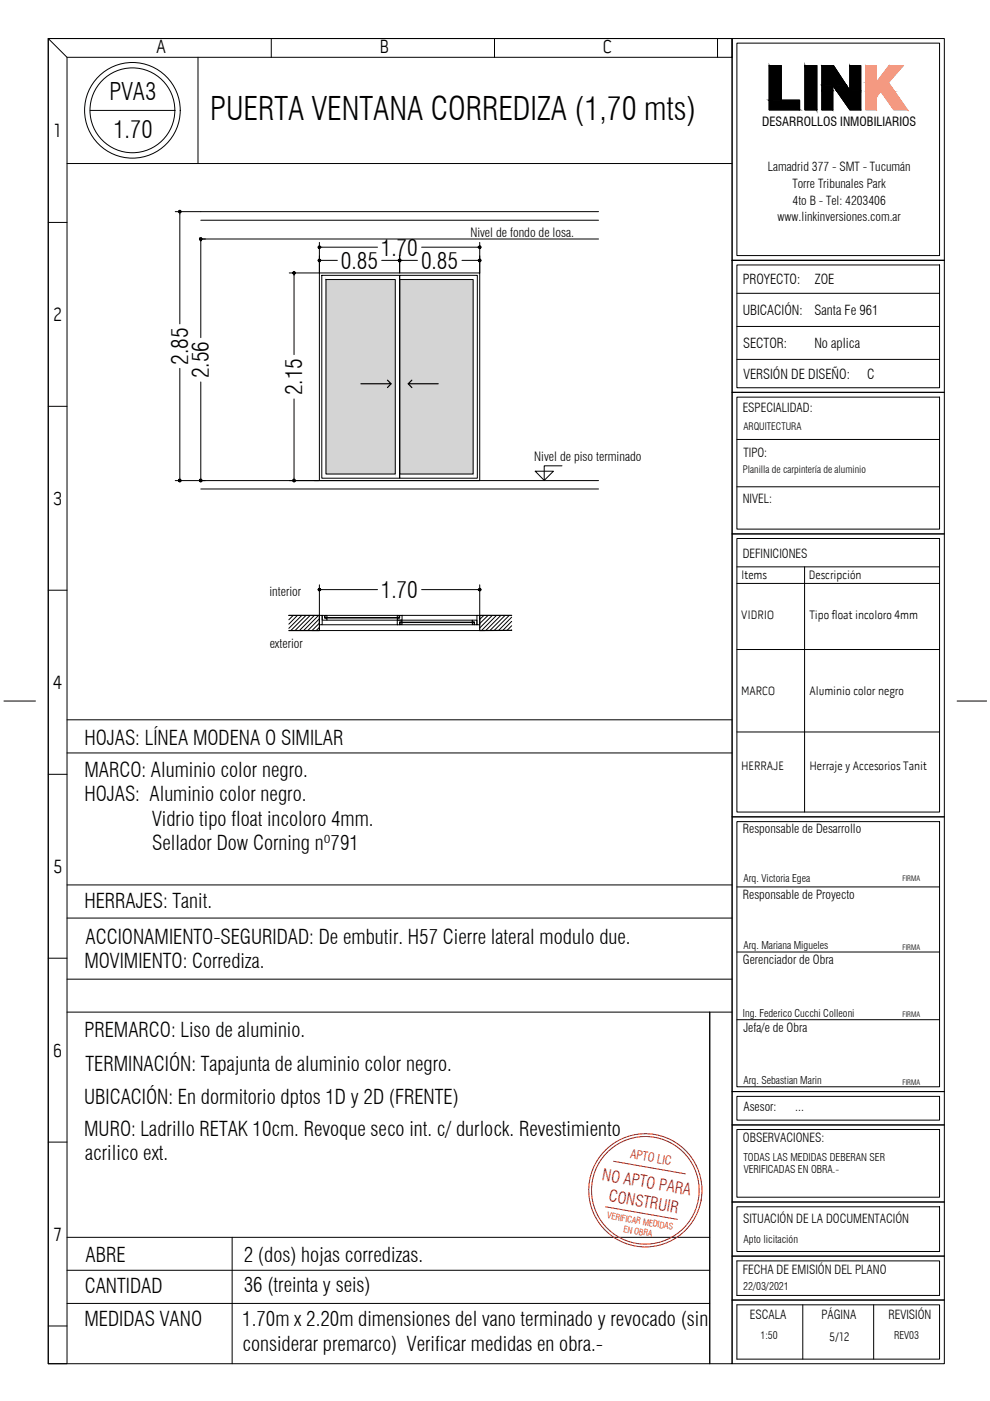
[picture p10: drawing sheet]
<svg xmlns="http://www.w3.org/2000/svg" width="210mm" height="297mm" viewBox="0 0 210 297" stroke-linecap="round" stroke-linejoin="round" font-family="sans-serif">
<!-- layer: A-MOBILIARIO -->
<g fill="#d4d4d4" stroke="#d4d4d4" stroke-width=".21">
<path d="M84.7 59.3l15.6 41.2v-41.2zM84.7 59.3l15.6 41.2h-15.6z"/>
<path d="M69.1 59.3l14.7 41.2v-41.2zM69.1 59.3l14.7 41.2h-14.7z"/>
</g>
<g fill="none" stroke="#000" stroke-width=".21">
<path d="M10.2 8.2v280.9h4v-277M10.2 8.2h145v280.9h-145zM10.2 8.2h145v3.9h-141zM42 12.1v22.6M57.5 8.2v3.9M104.8 8.2v3.9M152.1 8.2v3.9M155.2 8.2h45v280.9h-45zM156.2 9.1h43v45.1h-43zM14.2 34.7h141M10.2 47.2h4M155.2 55.2h45"/>
<path d="M156.2 56.2h43v26h-43zM200.2 55.2h-45h45M156.2 76.2h43M156.2 69.2h43M156.2 62.2h43M10.2 86.1h4M155.2 83.2h45M156.2 84.2h43v28h-43zM156.2 93.2h43M155.2 113.2h45M156.2 114.2h43v58h-43zM156.2 103.2h43"/>
<path d="M10.2 125.1h4M156.2 120.2h43M156.2 137.7h43M156.2 123.7h43M170.6 120.2v52M.8 148.6h6.7M14.2 152.6h141M14.2 159.6h141M156.2 155.2h43M202.9 148.6h6.3M10.2 164.2h4M155.2 173.2h45"/>
<path d="M156.2 174.2h43v56.2h-43zM14.2 187.6h141M14.2 194.6h141M156.2 188h43M10.2 203.2h4M14.2 207.6h141M14.2 214.6h141M150.5 214.6v74.5M156.2 201.8h43M156.2 216.2h43M155.2 238.5h45M155.2 231.4h45"/>
<path d="M156.2 239.5h43v14.3h-43zM156.2 232.5h43v5h-43zM10.2 242.1h4M155.2 254.8h45M156.2 255.9h43v9.4h-43zM14.2 262.3h136.3M14.2 269.3h136.3M14.2 276.4h136.3M49.2 262.3v26.8M155.2 266.3h45M155.2 275.6h45M156.2 267.3h43v7.4h-43z"/>
<path d="M156.2 276.6h43v11.6h-43zM170.2 276.6v11.6M185.2 276.6v11.6M10.2 281.1h4"/>
</g>
<!-- layer: LINK MARCA -->
<g fill="#f49a7c" stroke="#f49a7c" stroke-width=".21">
<path d="M188.5 13.9l-.1 3.5 3.1-3.5zM188.5 13.9l-.1 3.5h-2.6z"/>
<path d="M183.6 13.9l2.2 3.5v-3.5zM183.6 13.9l2.2 3.5h-2.2z"/>
<path d="M183.6 17.4h4.8zM183.6 17.4l4.8 .1z"/>
<path d="M183.6 17.5l6.1 1.9-1.3-1.9zM183.6 17.5l6.1 1.9h-6.1z"/>
<path d="M183.6 19.4l2.2 1.1 1-1.1zM183.6 19.4l2.2 1.1h-2.2z"/>
<path d="M186.8 19.4l5.6 3.9-2.7-3.9zM186.8 19.4l5.6 3.9h-2.9z"/>
<path d="M183.6 20.5l2.2 2.8v-2.8zM183.6 20.5l2.2 2.8h-2.2z"/>
</g>
<path d="M183.6 13.9h2.2v3.5l2.7-3.5h3l-3.1 3.6 4 5.8h-2.9l-2.7-3.9-1 1.1v2.8h-2.2z" fill="none" stroke="#f49a7c" stroke-width=".21"/>
<path d="M163.1 13.9h2.5v7.4h3.9v2h-6.4zM170.7 13.9h2.5v9.4h-2.5zM174.3 13.9h2.4l3.5 5.3v-5.3h2.3v9.4h-2.3l-3.6-5.2v5.2h-2.3z" fill="none" stroke="#000" stroke-width=".21"/>
<g fill="#000" stroke="#000" stroke-width=".21">
<path d="M163.1 13.9l2.5 7.4v-7.4zM163.1 13.9l2.5 7.4h-2.5z"/>
<path d="M170.7 13.9l2.5 9.4v-9.4zM170.7 13.9l2.5 9.4h-2.5z"/>
<path d="M174.3 18.1l2.3 1.1v-1.1zM174.3 18.1l2.3 1.1h-2.3z"/>
<path d="M174.3 19.2l2.3 4.1v-4.1zM174.3 19.2l2.3 4.1h-2.3z"/>
<path d="M174.3 13.9l5.1 4.2-2.7-4.2zM174.3 13.9l5.1 4.2h-5.1z"/>
<path d="M176.6 18.1l3.6 1.1-.8-1.1zM176.6 18.1l3.6 1.1h-2.8z"/>
<path d="M180.2 13.9l2.3 5.3v-5.3zM180.2 13.9l2.3 5.3h-2.3z"/>
<path d="M177.4 19.2l5.1 4.1v-4.1zM177.4 19.2l5.1 4.1h-2.3z"/>
<path d="M163.1 21.3l6.4 2v-2zM163.1 21.3l6.4 2h-6.4z"/>
</g>
<path d="M67.7 130.5h.6v2h-.6zM68.3 130.5h.5v.6h.5v.4h-1zM68.9 130.5h.4v.4h-.4zM68.9 130.9l15.8 .1zM84.2 131.5h1v.4h-.5v.6h-.5zM84.2 130.5h.5v.4h-.5zM84.7 130.5h.5v1h-1v-.4h.5zM84.8 131.9l15.8 .1zM84.8 132h.4v.5h-.4zM100.1 131.5h1v1h-.5v-.6h-.5zM100.1 132h.5v.5h-.5zM101.1 130.5h.6v2h-.6z" fill="none" stroke="#000" stroke-width=".21"/>
<!-- layer: 6 - PISOS GRAL -->
<path d="M66.1 133.7h36.7M68.3 132.5h15.9M69.3 131.5h14.9M69.3 130.5h14.9M85.2 131.5h14.9M85.2 132.5h14.9M85.2 130.5h15.9" fill="none" stroke="#000" stroke-width=".21"/>
<!-- layer: 1 - MURO CORTE -->
<path d="M82.2 80.6l.7 .8h-6.4M82.9 81.4l-.7 .8M86.6 81.4l.7 .8M87.3 80.6l-.7 .8h6.3M61.2 130.5h6.5v3.2h-6.5M108.5 130.5h-6.8v3.1M108.5 133.6l-6.8 .1" fill="none" stroke="#000" stroke-width=".25"/>
<!-- layer: A-CARPINTERIAS -->
<g fill="none" stroke="#000" stroke-width=".21">
<path d="M42.6 46.7h84.3M42.6 50.7h84.3M42.6 44.9h84.3M68.2 58.4h16.5v43h-16.5zM69.1 59.3h14.7v41.2h-14.7zM84.7 58.4h16.5v43h-16.5zM84.7 59.3h15.6v41.2h-15.6zM42.6 103.7h84.3M42.6 101.9h84.3M66.6 101.9h35.1v-44h-34v44M61.3 130.5h-.1M62.2 130.5l-1 .9"/>
<path d="M63.1 130.5l-1.9 1.8M64 130.5l-2.8 2.7M64.9 130.5l-3.2 3.2M65.8 130.5l-3.2 3.2M66.7 130.5l-3.2 3.2M67.5 130.5l-3.1 3.2M67.7 131.2l-2.4 2.5M67.7 132.1l-1.5 1.6M67.7 133l-.7 .7M102.6 130.5l-.9 .8M103.5 130.5l-1.8 1.7M104.4 130.5l-2.7 2.6"/>
<path d="M105.3 130.5l-3.2 3.2M106.2 130.5l-3.2 3.2M107.1 130.5l-3.2 3.2M108 130.5l-3.2 3.2M108.5 130.9l-2.8 2.8M108.5 131.7l-1.9 2M108.5 132.7l-1 1M108.5 133.6l-.1 .1"/>
</g>
<!-- layer: COTAS -->
<g fill="none" stroke="#000" stroke-width=".21">
<path d="M37.2 44.9h5.4M38.1 45.4v23.3M42.6 50.7h.9M42.6 51.2v20.4M62.3 58.4v16.8M67.7 51.4v6.5h-6.4M68.2 52.4h11.8M68.2 55.2h3.3M80.9 55.2h3.3M84.7 54.2v3.7M85.2 55.2h3.3M89.4 52.4h11.8"/>
<path d="M97.9 55.2h3.3M101.7 51.4v6.5M38.1 78.1v23.3M42.6 81v20.4M62.3 84.6v16.8M37.2 101.9h6.3M61.3 101.9h6.3M67.7 124v6.5M68.2 125h11.8M89.4 125h11.8M101.7 124v6.5"/>
</g>
<!-- layer: 0 -->
<g fill="#000" stroke="#000" stroke-width=".21">
<path d="M38 45l.1 .1v-.2zM38.1 44.9l.2 .1-.2 .1zM38.1 44.9l.2 .1 .1-.1z"/>
<path d="M38 44.7l.1 .2v-.3zM38 44.7l.1 .2h-.2zM37.9 44.9l.1 .1 .1-.1z"/>
<path d="M38.3 44.7l-.2 .2h.3zM38.1 44.6l.2 .1-.2 .2z"/>
<path d="M42.4 50.8l.2 .1v-.2zM42.6 50.7l.1 .1-.1 .1zM42.6 50.7l.1 .1 .1-.1z"/>
<path d="M42.4 50.5l.2 .2v-.3zM42.4 50.5l.2 .2h-.3zM42.3 50.7l.1 .1 .2-.1z"/>
<path d="M42.7 50.5l-.1 .2h.2zM42.6 50.4l.1 .1-.1 .2z"/>
<path d="M62.2 58l.1 .1v-.2zM62.3 57.9l.2 .1-.2 .1zM62.3 57.9l.2 .1 .1-.1z"/>
<path d="M62.2 57.7l.1 .2v-.3zM62.2 57.7l.1 .2h-.2zM62.1 57.9l.1 .1 .1-.1z"/>
<path d="M62.5 57.7l-.2 .2h.3zM62.3 57.6l.2 .1-.2 .2z"/>
<path d="M67.5 52.4v.2l.2-.2zM67.5 52.6l.2-.2v.3zM67.7 52.4v.3l.2-.1z"/>
<path d="M67.5 55.2v.2l.2-.2zM67.7 55.2v.3l-.2-.1zM67.7 55.2v.3l.2-.1z"/>
<path d="M67.5 52.2l.2 .2v-.2zM67.5 52.2l.2 .2h-.2z"/>
<path d="M67.5 55l.2 .2v-.3zM67.5 55l.2 .2h-.2z"/>
<path d="M67.7 52.4l.2 .2 .1-.2zM67.7 52.4l.2-.2 .1 .2zM67.7 52.2v.2l.2-.2z"/>
<path d="M67.7 55.2l.2 .2 .1-.2zM67.7 55.2l.2-.2 .1 .2zM67.7 54.9v.3l.2-.2z"/>
<path d="M84.5 55.2l.1 .2 .1-.2zM84.7 55.2v.3l-.1-.1zM84.7 55.2v.3l.2-.1z"/>
<path d="M84.6 55l-.1 .2h.2zM84.5 55.2h.2l-.1 .2zM84.7 55.2l-.1 .2 .1 .1z"/>
<path d="M84.7 55.2v.3l.2-.1zM84.7 55.2h.3l-.1 .2z"/>
<path d="M84.6 55l.1 .2v-.3zM84.6 55l.1 .2h-.2z"/>
<path d="M84.7 55.2l.2 .2 .1-.2zM84.7 55.2l.2-.2 .1 .2zM84.7 54.9v.3l.2-.2z"/>
<path d="M84.9 55l-.2 .2h.3zM84.7 54.9l.2 .1-.2 .2zM84.6 55l.1 .2v-.3z"/>
<path d="M101.5 52.2v.2h.2zM101.5 52.4h.2l-.2 .2zM101.7 52.4l-.2 .2 .2 .1z"/>
<path d="M101.5 55v.2h.2zM101.5 55.2h.2l-.2 .2zM101.7 55.2l-.2 .2 .2 .1z"/>
<path d="M101.7 52.4v.3l.2-.1zM101.7 52.4h.3l-.1 .2z"/>
<path d="M101.7 55.2v.3l.2-.1zM101.7 55.2h.3l-.1 .2z"/>
<path d="M101.9 52.2l-.2 .2h.3zM101.7 52.2h.2l-.2 .2zM101.5 52.2l.2 .2v-.2z"/>
<path d="M101.9 55l-.2 .2h.3zM101.7 54.9l.2 .1-.2 .2zM101.5 55l.2 .2v-.3z"/>
<path d="M37.9 101.9l.1 .2 .1-.2zM38.1 101.9v.3l-.1-.1z"/>
<path d="M38.1 101.9v.3l.2-.1zM38.1 101.9h.3l-.1 .2zM38.3 101.7l-.2 .2h.3z"/>
<path d="M38.1 101.6v.3l.2-.2zM38 101.7l.1-.1v.3zM38 101.7l-.1 .2h.2z"/>
<path d="M42.3 101.9l.1 .2 .2-.2zM42.4 102.1l.2-.2v.3z"/>
<path d="M42.6 101.9v.3l.1-.1zM42.6 101.9h.2l-.1 .2zM42.7 101.7l-.1 .2h.2z"/>
<path d="M42.6 101.6v.3l.1-.2zM42.4 101.7l.2-.1v.3zM42.4 101.7l-.1 .2h.3z"/>
<path d="M62.1 101.9l.1 .2 .1-.2zM62.3 101.9v.3l-.1-.1z"/>
<path d="M62.3 101.9v.3l.2-.1zM62.3 101.9h.3l-.1 .2zM62.5 101.7l-.2 .2h.3z"/>
<path d="M62.3 101.6v.3l.2-.2zM62.2 101.7l.1-.1v.3zM62.2 101.7l-.1 .2h.2z"/>
<path d="M67.5 125v.2l.2-.2zM67.5 125.2l.2-.2v.3zM67.7 125v.3l.2-.1z"/>
<path d="M67.5 124.8l.2 .2v-.2zM67.5 124.8l.2 .2h-.2z"/>
<path d="M67.7 125l.2 .2 .1-.2zM67.7 125l.2-.2 .1 .2zM67.7 124.8v.2l.2-.2z"/>
<path d="M101.5 124.8v.2h.2zM101.5 125h.2l-.2 .2zM101.7 125l-.2 .2 .2 .1z"/>
<path d="M101.7 125v.3l.2-.1zM101.7 125h.3l-.1 .2z"/>
<path d="M101.9 124.8l-.2 .2h.3zM101.7 124.8h.2l-.2 .2zM101.5 124.8l.2 .2v-.2z"/>
</g>
<g fill="none" stroke="#000" stroke-width=".21">
<path d="M38.1 45.1v.3M42.6 50.9v.3M62.3 58.1v.3M68 52.4h.2M68 55.2h.2M84.2 55.2h.3M85 55.2h.2M101.2 52.4h.3M101.2 55.2h.3M38.1 101.4v.2M42.6 101.4v.2M62.3 101.4v.2"/>
<path d="M68 125h.2M101.2 125h.3"/>
</g>
<!-- layer: TEXTOS -->
<g fill="none" stroke="#000" stroke-width=".21">
<path d="M19.1 23.4h18M113.5 99.9h3.8l-1.9 2zM119.2 98.8h-3.8v3.1"/>
<circle cx="28.1" cy="23.4" r="9"/>
<circle cx="28.1" cy="23.4" r="10.1"/>
</g>
<!-- layer: Nomenclatura Carp. aluminio -->
<g fill="none" stroke="#e60000" stroke-width=".21">
<path d="M128.4 255.9l15.2 2.6M130.1 246.2l15.2 2.7"/>
<circle cx="136.8" cy="252.4" r="12"/>
<circle cx="136.8" cy="252.4" r="11.4"/>
</g>
<text font-size="6.8" x="44.6" y="25.4">PUERTA VENTANA CORREDIZA (1,70 mts)</text>
<g font-size="5.1">
<text x="23.2" y="21.3">PVA3</text>
<text x="24" y="29.2">1.70</text>
</g>
<g font-size="4.8">
<text x="72.3" y="57">0.85</text>
<text x="80.7" y="54.2">1.70</text>
<text x="89.3" y="57">0.85</text>
<text x="39.9" y="77.3" transform="rotate(-90 39.9 77.3)">2.85</text>
<text x="44.3" y="80.2" transform="rotate(-90 44.3 80.2)">2.56</text>
<text x="64.1" y="83.8" transform="rotate(-90 64.1 83.8)">2.15</text>
<text x="80.7" y="126.7">1.70</text>
</g>
<g font-size="4.3">
<text x="17.9" y="158">HOJAS: LÍNEA MODENA O SIMILAR</text>
<text x="17.9" y="164.7">MARCO: Aluminio color negro.</text>
<text x="17.9" y="169.9">HOJAS: Aluminio color negro.</text>
<text x="32.3" y="175.1">Vidrio tipo float incoloro 4mm.</text>
<text x="32.3" y="180.3">Sellador Dow Corning nº791</text>
<text x="17.9" y="192.5">HERRAJES: Tanit.</text>
<text x="18.1" y="200.1">ACCIONAMIENTO-SEGURIDAD: De embutir. H57 Cierre lateral modulo due.</text>
<text x="17.9" y="205.3">MOVIMIENTO: Corrediza.</text>
<text x="17.9" y="220">PREMARCO: Liso de aluminio.</text>
<text x="18.1" y="227.1">TERMINACIÓN: Tapajunta de aluminio color negro.</text>
<text x="17.9" y="234">UBICACIÓN: En dormitorio dptos 1D y 2D (FRENTE)</text>
<text x="17.9" y="240.8">MURO: Ladrillo RETAK 10cm. Revoque seco int. c/ durlock. Revestimiento</text>
<text x="18.1" y="246">acrilico ext.</text>
<text x="18.1" y="267.6">ABRE</text>
<text x="51.7" y="267.6">2 (dos) hojas corredizas.</text>
<text x="18" y="274.2">CANTIDAD</text>
<text x="51.7" y="273.9">36 (treinta y seis)</text>
<text x="17.9" y="281.2">MEDIDAS VANO</text>
<text x="51.4" y="281.2">1.70m x 2.20m dimensiones del vano terminado y revocado (sin</text>
<text x="51.4" y="286.4">considerar premarco) Verificar medidas en obra.-</text>
</g>
<g font-size="4.1">
<text x="33.1" y="11.3">A</text>
<text x="80.5" y="11.3">B</text>
<text x="127.8" y="11.3">C</text>
<text x="11.4" y="29">1</text>
<text x="11.3" y="68.1">2</text>
<text x="11.2" y="107.1">3</text>
<text x="11.3" y="146">4</text>
<text x="11.2" y="185">5</text>
<text x="11.2" y="224">6</text>
<text x="11.5" y="263.1">7</text>
</g>
<g font-size="3.4" fill="#e60000">
<text x="127.5" y="250.2" transform="rotate(10 127.5 250.2)">NO APTO PARA</text>
<text x="128.9" y="254.6" transform="rotate(10 128.9 254.6)">CONSTRUIR</text>
</g>
<g font-size="2.9">
<text x="157.5" y="60.2">PROYECTO:</text>
<text x="172.8" y="60.2">ZOE</text>
<text x="157.5" y="66.8">UBICACIÓN:</text>
<text x="172.7" y="66.8">Santa Fe 961</text>
<text x="157.6" y="73.7">SECTOR:</text>
<text x="172.7" y="73.7">No aplica</text>
<text x="157.6" y="80.3">VERSIÓN DE DISEÑO:</text>
<text x="183.8" y="80.3">C</text>
</g>
<g font-size="2.7">
<text x="161.6" y="26.8">DESARROLLOS INMOBILIARIOS</text>
<text x="99.7" y="50.2">Nivel de fondo de losa.</text>
<text x="113.3" y="97.7">Nivel de piso terminado</text>
<text x="57.1" y="126.3">interior</text>
<text x="57.2" y="137.4">exterior</text>
</g>
<g font-size="2.6">
<text x="162.8" y="36.2">Lamadrid 377 - SMT - Tucumán</text>
<text x="168" y="39.8">Torre Tribunales Park</text>
<text x="164.9" y="46.8">www.linkinversiones.com.ar</text>
<text x="168" y="43.6">4to B - Tel: 4203406</text>
<text x="157.5" y="87.4">ESPECIALIDAD:</text>
<text x="157.6" y="96.9">TIPO:</text>
<text x="157.5" y="106.6">NIVEL:</text>
<text x="157.5" y="118.2">DEFINICIONES</text>
<text x="157.1" y="122.8">Items</text>
<text x="171.5" y="122.8">Descripción</text>
<text x="157.1" y="131.2">VIDRIO</text>
<text x="171.6" y="131.2">Tipo float incoloro 4mm</text>
<text x="157.1" y="147.4">MARCO</text>
<text x="171.6" y="147.4">Aluminio color negro</text>
<text x="157.1" y="163.2">HERRAJE</text>
<text x="171.6" y="163.2">Herraje y Accesorios Tanit</text>
<text x="157.5" y="176.7">Responsable de Desarrollo</text>
<text x="157.5" y="190.6">Responsable de Proyecto</text>
<text x="157.5" y="204.5">Gerenciador de Obra</text>
<text x="157.6" y="218.8">Jefa/e de Obra</text>
<text x="157.6" y="235.5">Asesor:</text>
<text x="168.6" y="235.5">...</text>
<text x="157.5" y="242.2">OBSERVACIONES:</text>
<text x="157.6" y="259.3">SITUACIÓN DE LA DOCUMENTACIÓN</text>
<text x="157.5" y="270.1">FECHA DE EMISIÓN DEL PLANO</text>
<text x="159" y="279.7">ESCALA</text>
<text x="174.1" y="279.7">PÁGINA</text>
<text x="188.4" y="279.7">REVISIÓN</text>
<text x="175.8" y="284.2">5/12</text>
</g>
<text font-size="2.6" fill="#e60000" x="133.5" y="245.6" transform="rotate(10 133.5 245.6)">APTO LIC</text>
<g font-size="2.3">
<text x="157.6" y="263.5">Apto licitación</text>
<text x="157.6" y="273.6">22/03/2021</text>
</g>
<g font-size="2.2">
<text x="157.6" y="186.9">Arq. Victoria Egea</text>
<text x="157.6" y="201.2">Arq. Mariana Migueles</text>
<text x="157.5" y="215.5">Ing. Federico Cucchi Colleoni</text>
<text x="157.6" y="229.9">Arq. Sebastian Marin</text>
<text x="157.6" y="246.1">TODAS LAS MEDIDAS DEBERAN SER</text>
<text x="157.7" y="248.8">VERIFICADAS EN OBRA.-</text>
<text x="161.2" y="283.8">1:50</text>
<text x="189.6" y="283.8">REV03</text>
</g>
<g font-size="2.1">
<text x="157.6" y="91.2">ARQUITECTURA</text>
<text x="157.5" y="100.2">Planilla de carpintería de aluminio</text>
</g>
<g font-size="1.9" fill="#e60000">
<text x="128.7" y="258.3" transform="rotate(10 128.7 258.3)">VERIFICAR MEDIDAS</text>
<text x="132.1" y="261.2" transform="rotate(10 132.1 261.2)">EN OBRA</text>
</g>
<g font-size="1.6">
<text x="191.3" y="186.8">FIRMA</text>
<text x="191.3" y="201.3">FIRMA</text>
<text x="191.3" y="215.7">FIRMA</text>
<text x="191.3" y="230">FIRMA</text>
</g>
</svg>
